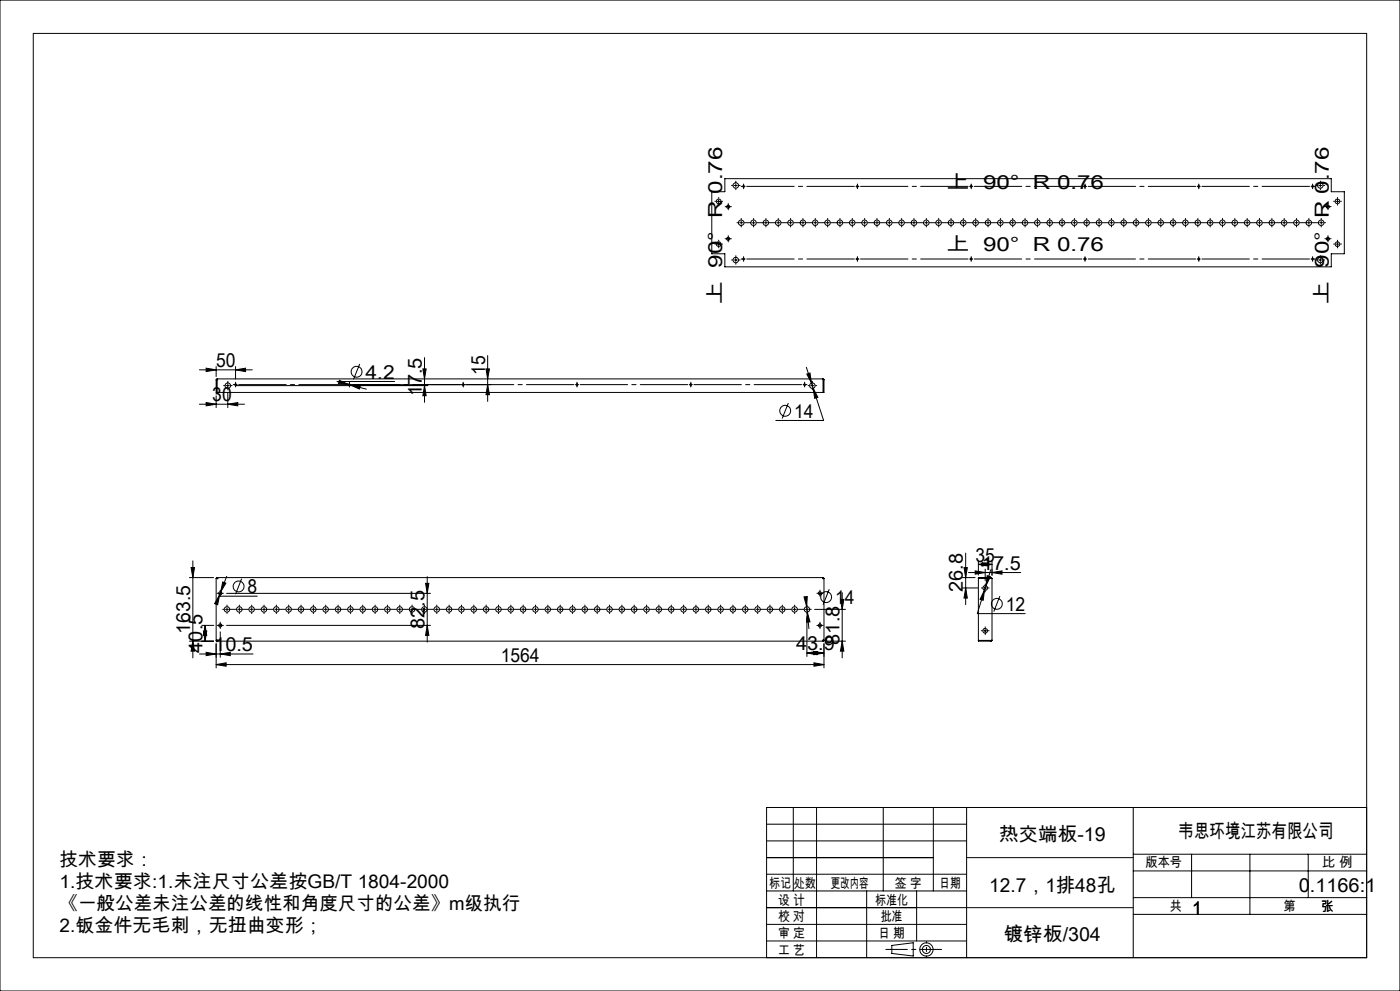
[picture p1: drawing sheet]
<svg xmlns="http://www.w3.org/2000/svg" width="420mm" height="297mm" viewBox="0 0 420 297" stroke-linecap="round" stroke-linejoin="round" font-family="sans-serif">
<g fill="none" stroke="#000" stroke-width=".3">
<path d="M0 0h420v297h-420zM213.5 57.5h4v-4h181.9v4h3.9v18.6h-3.9v3.9h-181.9v-3.9h-4zM215.6 59.9v.9M220.3 55.6h.9M220.7 55.1v1M359.2 55.9h.9M359.6 55.4v.9M395.6 55.6h1M396.1 55.1v1M401.2 59.9v.9M215.1 73.2h1M215.1 60.4h1"/>
<path d="M215.6 72.7v.9M218 71.6h.9M218 61.9h.9M218.5 61.5v.9M218.5 71.1v.9M220.3 77.9h.9M220.7 77.5v.9M225.6 66.8h.9M226.1 66.3v.9M359.2 77.6h.9M359.6 77.2v.9M395.6 77.9h1"/>
<path d="M396.1 77.5v.9M397.9 71.6h1M397.9 61.9h1M398.4 61.5v.9M398.4 71.1v.9M400.8 73.2h.9M400.8 60.4h.9M401.2 72.7v.9M59.8 110.8h15.9M61.8 110.3l3 .5-3 .6zM64.8 118.6v3.6M64.8 109.9v3"/>
<path d="M64.8 113.8v3.8h182.4v-3.8M64.8 113.8h.3M65.1 113.8h.1M65.1 113.8v3.8M65.2 113.6l-.1 .2M65.2 113.6l-.4 .2M65.2 113.6h181.7M67.9 115.6h.9M68.3 115.1v1M68.3 117.9v4.3M70.6 115.6h57.7M70.7 110.8l3-.5v1.1z"/>
<path d="M70.7 109.9v3.7M101.8 114l2.8 1.2-3.1-.2zM104.4 115.3h42.9M104.6 115.2l.5 .2M104.8 114.8v.9M105.1 115.4l3 .2-.3 1zM105.1 115.4l4.8 1.2M107.9 109.1l-1.9 4.6M118.4 114.3h-17.3l3.5 .9M126.9 110.6h.9l-.4 3zM127.4 115.6l.4 3h-.9zM127.4 107.2v13.4"/>
<path d="M145.8 110.6h1l-.5 3zM146.3 115.3l.5 3h-1zM146.3 106.6v13.7M241.9 110.1l1.6 4.7M242 112.1l1-.3 .5 3zM243.2 115.6h1M243.5 114.8l.4 1.6M243.7 115.1v1M243.9 116.4l1.5 2.7-1 .3zM243.9 116.4l3.2 9.6h-14.4M246.9 113.6l.1 .2M246.9 113.6l.3 .2"/>
<path d="M247 113.8h.1M247 113.8v3.8M247 113.8h.2M59.8 121.1h13.5M61.8 120.6l3 .5-3 .5zM68.3 121.1l3-.5v1zM236.5 120.8l-1.9 4.6M56.8 173.1h7.3M57.3 170.1h1l-.4 3zM57.9 168.1v29.1M64.8 173.3l.4 .1M64.8 173.3v18.6"/>
<path d="M64.8 173.3h.3M65.1 173.1l.1 .3M65.1 173.3l.1 .1M65.1 173.1h181.9M65.1 173.1v.2M65.2 173.4h.1M65.6 177.8h.9M65.9 178.3l-.6 3-.9-.4zM65.9 178.3l-.1 .4h11.4M66.1 177.4v.9M66.2 177.4l-.3 .9M66.8 174.4l1 .4-1.6 2.6z"/>
<path d="M68 177.8h61.2M68 172.7l-1.8 4.7M72.5 173.4l-1.8 4.7M127.7 174.8h1l-.5 3zM128.2 172.8v19.6M241.2 178.9l1-.1-.2 3zM245.5 177.8h1M246 177.4v.9M246.9 173.4h.1M247 173.3l-.1 .1M247 173.1l-.1 .3M247 173.1v.2"/>
<path d="M247 173.3h.2M247.2 173.3l-.3 .1M247.2 173.3v18.6M248.8 176.6l-1.9 4.7M252.1 179.6h1.1l-.5 3zM252.7 177.6v19.6M288.7 176.2h4.7M288.7 173.1h3.8M289.2 170.1h1l-.5 3zM289.7 176.2l.5 3h-1zM289.7 165.8v15.4M290.5 171.6h15.7"/>
<path d="M292.6 171.1l3 .5-3 .5zM293.5 169.2l3-.6v1zM293.5 168.1v4.2M293.5 169.2h4.1M293.5 173.3h3.8M294.6 168.6l3 .6-3 .4zM295.1 176.2h.9M295.3 176.9l-.3 3-1-.3zM295.3 176.9l-2.1 7h14.4M295.6 170.6v3.5M295.6 175.8v.9M295.8 175.6l-.5 1.3"/>
<path d="M296.2 172.5l.9 .3-1.3 2.8zM297.2 170.8l-1.4 4.8M297.3 173.3l.3 .1M297.3 173.3v.1M297.3 173.1l.3 .3M297.3 173.1h-3.8v19.1h3.8M297.3 173.1v.2M297.3 173.3h.1M297.6 168.1v4.3M297.6 173.4v18.5M297.6 171.6l3-.5v1zM300 178.6l-1.9 4.7"/>
<path d="M56.8 192.2h7.3M57.9 192.2l.4 3h-1zM59.8 196h16.1M60.5 187.4h3.6M61 189.2h1l-.5 3zM61.5 187.4l.5 3h-1zM61.5 187.4v4.8M61.8 195.5l3 .5-3 .5zM64.8 199.2l3-.6v1.1zM64.8 199.2h182.4M64.8 191.9h.3M64.8 192.9v7.3"/>
<path d="M65.1 192.2h181.9M65.1 191.9v.3M65.2 191.9l-.1 .3M65.2 191.9h-.4M65.2 191.9h-.1M65.2 191.9h.1M65.6 187.4h.9M66.1 196l3-.5v1zM66.1 187v.9M66.1 189.4v7.6M68 187.4h61.2M128.2 187.4l.5 3h-1z"/>
<path d="M237.9 182.6h.9M238.4 182.2v.9M242 181.8v.1M242 181.8l.2 1.6M242.1 195.7l3-.5v1zM242.1 184.9v11.8M242.1 195.7h5.1M242.2 183.4l.8 3-1 .1zM242.2 183.4l.5 5M244.2 198.6l3 .6-3 .5zM244.2 195.2l3 .5-3 .5zM244.4 182.6h9.2"/>
<path d="M245.5 187.4h1M246 187v.9M246.9 191.9l.1 .3M246.9 191.9h.1M246.9 191.9h.3M247 191.9v.3M247 191.9h.2M247.2 192.9v7.3M248 192.2h5.6M252.7 192.2l.5 3h-1.1zM293.5 191.9h3.8M295.1 189.1h.9"/>
<path d="M295.6 188.6v.9M297.3 191.9h.1M297.3 191.9v.3M297.6 191.9h-.3M297.6 191.9l-.3 .3M230 257h50M230 252h60M230 247h60M230 242h180v45h-180zM238 242v25M245 242v45M265 242v25"/>
<path d="M280 242v25M290 242v45M340 242v45M340 256h70M357.5 256v13M375 256v18M392.5 256v13M230 277h60M230 272h60M230 262h60M230 267h60M260 267v20"/>
<path d="M275 267v15M340 274h70M340 269h70M340 261h70M230 282h60M267.5 283.3l6.5-.8v4l-6.5-.8z"/>
<circle cx="220.7" cy="55.6" r=".81"/>
<circle cx="223.1" cy="55.9" r=".25"/>
<circle cx="257.2" cy="55.9" r=".25"/>
<circle cx="291.3" cy="55.9" r=".25"/>
<circle cx="325.5" cy="55.9" r=".25"/>
<circle cx="359.6" cy="55.9" r=".25"/>
<circle cx="393.8" cy="55.9" r=".25"/>
<circle cx="396.1" cy="55.6" r=".81"/>
<circle cx="215.6" cy="73.2" r=".69"/>
<circle cx="215.6" cy="60.4" r=".69"/>
<circle cx="218.5" cy="71.6" r=".47"/>
<circle cx="218.5" cy="62" r=".47"/>
<circle cx="220.7" cy="77.9" r=".82"/>
<circle cx="222.4" cy="66.8" r=".81"/>
<circle cx="223.1" cy="77.6" r=".25"/>
<circle cx="226.1" cy="66.8" r=".81"/>
<circle cx="229.8" cy="66.8" r=".81"/>
<circle cx="233.5" cy="66.8" r=".81"/>
<circle cx="237.2" cy="66.8" r=".81"/>
<circle cx="240.9" cy="66.8" r=".81"/>
<circle cx="244.6" cy="66.8" r=".82"/>
<circle cx="248.3" cy="66.8" r=".82"/>
<circle cx="252" cy="66.8" r=".82"/>
<circle cx="255.7" cy="66.8" r=".82"/>
<circle cx="257.2" cy="77.6" r=".25"/>
<circle cx="259.4" cy="66.8" r=".82"/>
<circle cx="263.1" cy="66.8" r=".82"/>
<circle cx="266.8" cy="66.8" r=".82"/>
<circle cx="270.5" cy="66.8" r=".82"/>
<circle cx="274.2" cy="66.8" r=".82"/>
<circle cx="277.9" cy="66.8" r=".81"/>
<circle cx="281.6" cy="66.8" r=".81"/>
<circle cx="285.3" cy="66.8" r=".81"/>
<circle cx="289" cy="66.8" r=".81"/>
<circle cx="291.3" cy="77.6" r=".25"/>
<circle cx="292.7" cy="66.8" r=".81"/>
<circle cx="296.4" cy="66.8" r=".81"/>
<circle cx="300.1" cy="66.8" r=".81"/>
<circle cx="303.8" cy="66.8" r=".81"/>
<circle cx="307.5" cy="66.8" r=".82"/>
<circle cx="311.2" cy="66.8" r=".82"/>
<circle cx="314.9" cy="66.8" r=".82"/>
<circle cx="318.6" cy="66.8" r=".82"/>
<circle cx="322.3" cy="66.8" r=".82"/>
<circle cx="325.5" cy="77.6" r=".25"/>
<circle cx="326" cy="66.8" r=".82"/>
<circle cx="329.7" cy="66.8" r=".82"/>
<circle cx="333.4" cy="66.8" r=".82"/>
<circle cx="337.1" cy="66.8" r=".82"/>
<circle cx="340.8" cy="66.8" r=".81"/>
<circle cx="344.5" cy="66.8" r=".81"/>
<circle cx="348.2" cy="66.8" r=".81"/>
<circle cx="351.9" cy="66.8" r=".81"/>
<circle cx="355.6" cy="66.8" r=".81"/>
<circle cx="359.3" cy="66.8" r=".81"/>
<circle cx="359.6" cy="77.6" r=".25"/>
<circle cx="363" cy="66.8" r=".81"/>
<circle cx="366.7" cy="66.8" r=".82"/>
<circle cx="370.4" cy="66.8" r=".82"/>
<circle cx="374.1" cy="66.8" r=".82"/>
<circle cx="377.8" cy="66.8" r=".82"/>
<circle cx="381.5" cy="66.8" r=".82"/>
<circle cx="385.2" cy="66.8" r=".82"/>
<circle cx="388.9" cy="66.8" r=".82"/>
<circle cx="392.6" cy="66.8" r=".82"/>
<circle cx="393.8" cy="77.6" r=".25"/>
<circle cx="396.1" cy="77.9" r=".82"/>
<circle cx="396.4" cy="66.8" r=".82"/>
<circle cx="398.4" cy="71.6" r=".47"/>
<circle cx="398.4" cy="62" r=".47"/>
<circle cx="401.2" cy="60.4" r=".71"/>
<circle cx="401.2" cy="73.2" r=".71"/>
<circle cx="68.3" cy="115.6" r=".82"/>
<circle cx="70.7" cy="115.3" r=".25"/>
<circle cx="104.8" cy="115.3" r=".25"/>
<circle cx="107" cy="111.4" r="1.64"/>
<circle cx="139" cy="115.3" r=".25"/>
<circle cx="173.1" cy="115.3" r=".25"/>
<circle cx="207.2" cy="115.3" r=".25"/>
<circle cx="241.4" cy="115.3" r=".25"/>
<circle cx="243.7" cy="115.6" r=".82"/>
<circle cx="235.6" cy="123.1" r="1.64"/>
<circle cx="66.1" cy="177.8" r=".47"/>
<circle cx="71.6" cy="175.8" r="1.62"/>
<circle cx="246" cy="177.8" r=".47"/>
<circle cx="247.8" cy="178.9" r="1.64"/>
<circle cx="295.6" cy="176.2" r=".7"/>
<circle cx="66.1" cy="187.4" r=".47"/>
<circle cx="68.1" cy="182.6" r=".81"/>
<circle cx="71.8" cy="182.6" r=".81"/>
<circle cx="75.5" cy="182.6" r=".82"/>
<circle cx="79.2" cy="182.6" r=".82"/>
<circle cx="82.9" cy="182.6" r=".82"/>
<circle cx="86.6" cy="182.6" r=".82"/>
<circle cx="90.3" cy="182.6" r=".82"/>
<circle cx="94" cy="182.6" r=".82"/>
<circle cx="97.7" cy="182.6" r=".82"/>
<circle cx="101.4" cy="182.6" r=".82"/>
<circle cx="105.1" cy="182.6" r=".82"/>
<circle cx="108.8" cy="182.6" r=".81"/>
<circle cx="112.5" cy="182.6" r=".81"/>
<circle cx="116.2" cy="182.6" r=".81"/>
<circle cx="119.9" cy="182.6" r=".81"/>
<circle cx="123.6" cy="182.6" r=".81"/>
<circle cx="127.3" cy="182.6" r=".81"/>
<circle cx="131" cy="182.6" r=".81"/>
<circle cx="134.7" cy="182.6" r=".81"/>
<circle cx="138.4" cy="182.6" r=".82"/>
<circle cx="142.1" cy="182.6" r=".82"/>
<circle cx="145.8" cy="182.6" r=".82"/>
<circle cx="149.5" cy="182.6" r=".82"/>
<circle cx="153.2" cy="182.6" r=".82"/>
<circle cx="156.9" cy="182.6" r=".82"/>
<circle cx="160.6" cy="182.6" r=".82"/>
<circle cx="164.3" cy="182.6" r=".82"/>
<circle cx="168.1" cy="182.6" r=".82"/>
<circle cx="171.7" cy="182.6" r=".81"/>
<circle cx="175.4" cy="182.6" r=".81"/>
<circle cx="179.1" cy="182.6" r=".81"/>
<circle cx="182.8" cy="182.6" r=".81"/>
<circle cx="186.5" cy="182.6" r=".81"/>
<circle cx="190.3" cy="182.6" r=".81"/>
<circle cx="194" cy="182.6" r=".81"/>
<circle cx="197.7" cy="182.6" r=".82"/>
<circle cx="201.4" cy="182.6" r=".82"/>
<circle cx="205.1" cy="182.6" r=".82"/>
<circle cx="208.8" cy="182.6" r=".82"/>
<circle cx="212.5" cy="182.6" r=".82"/>
<circle cx="216.2" cy="182.6" r=".82"/>
<circle cx="219.9" cy="182.6" r=".82"/>
<circle cx="223.6" cy="182.6" r=".82"/>
<circle cx="227.3" cy="182.6" r=".82"/>
<circle cx="231" cy="182.6" r=".82"/>
<circle cx="234.7" cy="182.6" r=".81"/>
<circle cx="238.4" cy="182.6" r=".81"/>
<circle cx="242.1" cy="182.6" r=".81"/>
<circle cx="246" cy="187.4" r=".47"/>
<circle cx="295.5" cy="189" r=".71"/>
<circle cx="299.1" cy="181" r="1.62"/>
<circle cx="277.9" cy="284.6" r="2"/>
<circle cx="277.9" cy="284.6" r="1.22"/>
</g>
<g fill="none" stroke="#000" stroke-width=".3" stroke-dasharray="30.5 1.3 1.3 1.3">
<path d="M215.6 59.4v-.2M219.8 55.6h-.3M220.8 54.6v-.3M220.8 56.5v.4M221.7 55.6h.3M222.6 55.9h-.2M223.1 55.9v-.5M223.1 55.9h-.5M223.1 55.9v.4M223.1 55.9h.4M223.1 55.4v-.3M223.1 56.3v.3"/>
<path d="M257.2 55.9v-.5M257.2 55.9h-.4M257.2 55.9v.4M257.2 55.9h.5M257.2 55.4v-.3M257.2 56.3v.3M291.4 55.9v-.5M291.4 55.9h-.5M291.4 55.9v.4M291.4 55.9h.4M291.4 55.4v-.3M291.4 56.3v.3"/>
<path d="M325.5 55.9v-.5M325.5 55.9h-.5M325.5 55.9v.4M325.5 55.9h.5M325.5 55.4v-.3M325.5 56.3v.3M359.6 55.4v-.3M359.6 56.3v.3M393.8 55.9v-.5M393.8 55.9h-.5M393.8 55.9v.4M393.8 55.9h.5"/>
<path d="M393.8 55.4v-.3M393.8 56.3v.3M394.3 55.9h.2M395.2 55.6h-.4M396.1 54.6v-.3M396.1 56.5v.4M397.1 55.6h.3M401.3 59.4v-.2M214.7 73.1h-.3M214.7 60.3h-.3M215.6 72.2v-.2M215.6 74.1v.2"/>
<path d="M215.6 61.3v.2M216.5 73.1h.3M216.5 60.3h.3M218 71.6h-.5M218 61.9h-.5M218.5 71.1v-.5M218.5 72v.5M218.5 61.5v-.5M218.5 62.4v.5M218.9 71.6h.5M218.9 61.9h.5M219.8 77.9h-.3"/>
<path d="M220.8 77v-.4M220.8 78.8v.4M221.4 66.7h-.3M221.7 77.9h.3M222.4 66.7v-.4M222.4 66.7h-.5M222.4 66.7v.5M222.4 66.7h.4M222.4 65.8v-.3M222.4 67.7v.3M222.6 77.6h-.2M223.1 77.6v-.4"/>
<path d="M223.1 77.6h-.5M223.1 77.6v.5M223.1 77.6h.4M223.1 77.2v-.3M223.1 78.1v.2M223.3 66.7h1.8M226.1 65.8v-.3M226.1 67.7v.3M227 66.7h1.8M229.8 66.7v-.4M229.8 66.7h-.5M229.8 66.7v.5"/>
<path d="M229.8 66.7h.4M229.8 65.8v-.3M229.8 67.7v.3M230.7 66.7h1.8M233.5 66.7v-.4M233.5 66.7h-.5M233.5 66.7v.5M233.5 66.7h.4M233.5 65.8v-.3M233.5 67.7v.3M234.4 66.7h1.8M237.2 66.7v-.4"/>
<path d="M237.2 66.7h-.5M237.2 66.7v.5M237.2 66.7h.4M237.2 65.8v-.3M237.2 67.7v.3M238.1 66.7h1.8M240.9 66.7v-.4M240.9 66.7h-.5M240.9 66.7v.5M240.9 66.7h.4M240.9 65.8v-.3M240.9 67.7v.3"/>
<path d="M241.8 66.7h1.9M244.6 66.7v-.4M244.6 66.7h-.5M244.6 66.7v.5M244.6 66.7h.5M244.6 65.8v-.3M244.6 67.7v.3M245.5 66.7h1.9M248.3 66.7v-.4M248.3 66.7h-.5M248.3 66.7v.5M248.3 66.7h.5"/>
<path d="M248.3 65.8v-.3M248.3 67.7v.3M249.2 66.7h1.9M252 66.7v-.4M252 66.7h-.5M252 66.7v.5M252 66.7h.5M252 65.8v-.3M252 67.7v.3M252.9 66.7h1.9M255.7 66.7v-.4M255.7 66.7h-.5"/>
<path d="M255.7 66.7v.5M255.7 66.7h.5M255.7 65.8v-.3M255.7 67.7v.3M256.6 66.7h1.9M257.2 77.6v-.4M257.2 77.6h-.4M257.2 77.6v.5M257.2 77.6h.5M257.2 77.2v-.3M257.2 78.1v.2M259.4 66.7v-.4"/>
<path d="M259.4 66.7h-.5M259.4 66.7v.5M259.4 66.7h.5M259.4 65.8v-.3M259.4 67.7v.3M260.3 66.7h1.9M263.1 66.7v-.4M263.1 66.7h-.5M263.1 66.7v.5M263.1 66.7h.5M263.1 65.8v-.3M263.1 67.7v.3"/>
<path d="M264 66.7h1.9M266.8 66.7v-.4M266.8 66.7h-.5M266.8 66.7v.5M266.8 66.7h.5M266.8 65.8v-.3M266.8 67.7v.3M267.7 66.7h1.9M270.5 66.7v-.4M270.5 66.7h-.5M270.5 66.7v.5M270.5 66.7h.5"/>
<path d="M270.5 65.8v-.3M270.5 67.7v.3M271.4 66.7h1.9M274.2 66.7v-.4M274.2 66.7h-.5M274.2 66.7v.5M274.2 66.7h.5M274.2 65.8v-.3M274.2 67.7v.3M275.1 66.7h1.9M277.9 66.7v-.4M277.9 66.7h-.5"/>
<path d="M277.9 66.7v.5M277.9 66.7h.5M277.9 65.8v-.3M277.9 67.7v.3M278.8 66.7h1.9M281.6 66.7v-.4M281.6 66.7h-.5M281.6 66.7v.5M281.6 66.7h.5M281.6 65.8v-.3M281.6 67.7v.3M282.5 66.7h1.9"/>
<path d="M285.3 66.7v-.4M285.3 66.7h-.5M285.3 66.7v.5M285.3 66.7h.5M285.3 65.8v-.3M285.3 67.7v.3M286.2 66.7h1.9M289 66.7v-.4M289 66.7h-.5M289 66.7v.5M289 66.7h.5M289 65.8v-.3"/>
<path d="M289 67.7v.3M289.9 66.7h1.9M291.4 77.6v-.4M291.4 77.6h-.5M291.4 77.6v.5M291.4 77.6h.4M291.4 77.2v-.3M291.4 78.1v.2M292.7 66.7v-.4M292.7 66.7h-.5M292.7 66.7v.5M292.7 66.7h.5"/>
<path d="M292.7 65.8v-.3M292.7 67.7v.3M293.6 66.7h1.9M296.4 66.7v-.4M296.4 66.7h-.5M296.4 66.7v.5M296.4 66.7h.5M296.4 65.8v-.3M296.4 67.7v.3M297.3 66.7h1.9M300.1 66.7v-.4M300.1 66.7h-.5"/>
<path d="M300.1 66.7v.5M300.1 66.7h.5M300.1 65.8v-.3M300.1 67.7v.3M301 66.7h1.9M303.8 66.7v-.4M303.8 66.7h-.4M303.8 66.7v.5M303.8 66.7h.5M303.8 65.8v-.3M303.8 67.7v.3M304.8 66.7h1.8"/>
<path d="M307.5 66.7v-.4M307.5 66.7h-.4M307.5 66.7v.5M307.5 66.7h.5M307.5 65.8v-.3M307.5 67.7v.3M308.5 66.7h1.8M311.2 66.7v-.4M311.2 66.7h-.4M311.2 66.7v.5M311.2 66.7h.5M311.2 65.8v-.3"/>
<path d="M311.2 67.7v.3M312.2 66.7h1.8M314.9 66.7v-.4M314.9 66.7h-.4M314.9 66.7v.5M314.9 66.7h.5M314.9 65.8v-.3M314.9 67.7v.3M315.9 66.7h1.8M318.6 66.7v-.4M318.6 66.7h-.4M318.6 66.7v.5"/>
<path d="M318.6 66.7h.5M318.6 65.8v-.3M318.6 67.7v.3M319.6 66.7h1.8M322.3 66.7v-.4M322.3 66.7h-.4M322.3 66.7v.5M322.3 66.7h.5M322.3 65.8v-.3M322.3 67.7v.3M323.3 66.7h1.8M325.5 77.6v-.4"/>
<path d="M325.5 77.6h-.5M325.5 77.6v.5M325.5 77.6h.5M325.5 77.2v-.3M325.5 78.1v.2M326 66.7v-.4M326 66.7h-.4M326 66.7v.5M326 66.7h.5M326 65.8v-.3M326 67.7v.3M327 66.7h1.8"/>
<path d="M329.7 66.7v-.4M329.7 66.7h-.4M329.7 66.7v.5M329.7 66.7h.5M329.7 65.8v-.3M329.7 67.7v.3M330.7 66.7h1.8M333.4 66.7v-.4M333.4 66.7h-.4M333.4 66.7v.5M333.4 66.7h.5M333.4 65.8v-.3"/>
<path d="M333.4 67.7v.3M334.4 66.7h1.8M337.1 66.7v-.4M337.1 66.7h-.4M337.1 66.7v.5M337.1 66.7h.5M337.1 65.8v-.3M337.1 67.7v.3M338.1 66.7h1.8M340.8 66.7v-.4M340.8 66.7h-.4M340.8 66.7v.5"/>
<path d="M340.8 66.7h.5M340.8 65.8v-.3M340.8 67.7v.3M341.8 66.7h1.8M344.5 66.7v-.4M344.5 66.7h-.4M344.5 66.7v.5M344.5 66.7h.5M344.5 65.8v-.3M344.5 67.7v.3M345.5 66.7h1.8M348.2 66.7v-.4"/>
<path d="M348.2 66.7h-.4M348.2 66.7v.5M348.2 66.7h.5M348.2 65.8v-.3M348.2 67.7v.3M349.2 66.7h1.8M351.9 66.7v-.4M351.9 66.7h-.4M351.9 66.7v.5M351.9 66.7h.5M351.9 65.8v-.3M351.9 67.7v.3"/>
<path d="M352.9 66.7h1.8M355.6 66.7v-.4M355.6 66.7h-.4M355.6 66.7v.5M355.6 66.7h.5M355.6 65.8v-.3M355.6 67.7v.3M356.6 66.7h1.8M359.3 66.7v-.4M359.3 66.7h-.4M359.3 66.7v.5M359.3 66.7h.5"/>
<path d="M359.3 65.8v-.3M359.3 67.7v.3M359.6 77.2v-.3M359.6 78.1v.2M360.3 66.7h1.8M363 66.7v-.4M363 66.7h-.4M363 66.7v.5M363 66.7h.5M363 65.8v-.3M363 67.7v.3M364 66.7h1.8"/>
<path d="M366.8 66.7v-.4M366.8 66.7h-.5M366.8 66.7v.5M366.8 66.7h.4M366.8 65.8v-.3M366.8 67.7v.3M367.7 66.7h1.8M370.5 66.7v-.4M370.5 66.7h-.5M370.5 66.7v.5M370.5 66.7h.4M370.5 65.8v-.3"/>
<path d="M370.5 67.7v.3M371.4 66.7h1.8M374.2 66.7v-.4M374.2 66.7h-.5M374.2 66.7v.5M374.2 66.7h.4M374.2 65.8v-.3M374.2 67.7v.3M375.1 66.7h1.8M377.9 66.7v-.4M377.9 66.7h-.5M377.9 66.7v.5"/>
<path d="M377.9 66.7h.4M377.9 65.8v-.3M377.9 67.7v.3M378.8 66.7h1.8M381.6 66.7v-.4M381.6 66.7h-.5M381.6 66.7v.5M381.6 66.7h.4M381.6 65.8v-.3M381.6 67.7v.3M382.5 66.7h1.8M385.3 66.7v-.4"/>
<path d="M385.3 66.7h-.5M385.3 66.7v.5M385.3 66.7h.4M385.3 65.8v-.3M385.3 67.7v.3M386.2 66.7h1.8M389 66.7v-.4M389 66.7h-.5M389 66.7v.5M389 66.7h.4M389 65.8v-.3M389 67.7v.3"/>
<path d="M389.9 66.7h1.8M392.7 66.7v-.4M392.7 66.7h-.5M392.7 66.7v.5M392.7 66.7h.4M392.7 65.8v-.3M392.7 67.7v.3M393.6 66.7h1.8M393.8 77.6v-.4M393.8 77.6h-.5M393.8 77.6v.5M393.8 77.6h.5"/>
<path d="M393.8 77.2v-.3M393.8 78.1v.2M394.3 77.6h.2M395.2 77.9h-.4M396.1 77v-.4M396.1 78.8v.4M396.4 66.7v-.4M396.4 66.7h-.5M396.4 66.7v.5M396.4 66.7h.4M396.4 65.8v-.3M396.4 67.7v.3"/>
<path d="M397.1 77.9h.3M397.3 66.7h.4M397.9 71.6h-.4M397.9 61.9h-.4M398.4 71.1v-.5M398.4 72v.5M398.4 61.5v-.5M398.4 62.4v.5M398.9 71.6h.4M398.9 61.9h.4M400.3 73.1h-.2M400.3 60.3h-.2"/>
<path d="M401.3 72.2v-.2M401.3 74.1v.2M401.3 61.3v.2M402.2 73.1h.2M402.2 60.3h.2M67.4 115.6h-.3M68.4 114.6v-.3M68.4 116.5v.3M69.3 115.6h.3M70.2 115.3h-.2M70.7 115.3v-.5M70.7 115.3h-.5"/>
<path d="M70.7 115.3v.4M70.7 115.3h.5M70.7 114.8v-.2M70.7 115.7v.3M104.8 114.8v-.2M104.8 115.7v.3M139 115.3v-.5M139 115.3h-.5M139 115.3v.4M139 115.3h.4M139 114.8v-.2M139 115.7v.3"/>
<path d="M173.1 115.3v-.5M173.1 115.3h-.5M173.1 115.3v.4M173.1 115.3h.5M173.1 114.8v-.2M173.1 115.7v.3M207.2 115.3v-.5M207.2 115.3h-.4M207.2 115.3v.4M207.2 115.3h.5M207.2 114.8v-.2M207.2 115.7v.3"/>
<path d="M241.4 115.3v-.5M241.4 115.3h-.5M241.4 115.3v.4M241.4 115.3h.5M241.4 114.8v-.2M241.4 115.7v.3M241.9 115.3h.2M242.8 115.6h-.4M243.7 114.6v-.3M243.7 116.5v.3M244.7 115.6h.3M65.6 177.8h-.5"/>
<path d="M66.1 177.3v-.4M66.1 178.3v.4M66.5 177.8h.5M245.5 177.8h-.4M246 177.3v-.4M246 178.3v.4M246.5 177.8h.4M294.6 176.2h-.2M295.6 175.3v-.3M295.6 177.1v.3M296.5 176.2h.2M65.6 187.4h-.5"/>
<path d="M66.1 187v-.5M66.1 187.9v.5M66.5 187.4h.5M67.2 182.6h-.4M68.1 182.6v-.5M68.1 182.6h-.5M68.1 182.6v.5M68.1 182.6h.5M68.1 181.7v-.4M68.1 183.5v.4M69 182.6h1.9M71.8 182.6v-.5"/>
<path d="M71.8 182.6h-.5M71.8 182.6v.5M71.8 182.6h.5M71.8 181.7v-.4M71.8 183.5v.4M72.7 182.6h1.9M75.5 182.6v-.5M75.5 182.6h-.5M75.5 182.6v.5M75.5 182.6h.5M75.5 181.7v-.4M75.5 183.5v.4"/>
<path d="M76.4 182.6h1.9M79.2 182.6v-.5M79.2 182.6h-.5M79.2 182.6v.5M79.2 182.6h.5M79.2 181.7v-.4M79.2 183.5v.4M80.1 182.6h1.9M82.9 182.6v-.5M82.9 182.6h-.5M82.9 182.6v.5M82.9 182.6h.5"/>
<path d="M82.9 181.7v-.4M82.9 183.5v.4M83.8 182.6h1.9M86.6 182.6v-.5M86.6 182.6h-.5M86.6 182.6v.5M86.6 182.6h.5M86.6 181.7v-.4M86.6 183.5v.4M87.5 182.6h1.9M90.3 182.6v-.5M90.3 182.6h-.4"/>
<path d="M90.3 182.6v.5M90.3 182.6h.5M90.3 181.7v-.4M90.3 183.5v.4M91.2 182.6h1.9M94 182.6v-.5M94 182.6h-.4M94 182.6v.5M94 182.6h.5M94 181.7v-.4M94 183.5v.4M95 182.6h1.8"/>
<path d="M97.7 182.6v-.5M97.7 182.6h-.4M97.7 182.6v.5M97.7 182.6h.5M97.7 181.7v-.4M97.7 183.5v.4M98.7 182.6h1.8M101.4 182.6v-.5M101.4 182.6h-.4M101.4 182.6v.5M101.4 182.6h.5M101.4 181.7v-.4"/>
<path d="M101.4 183.5v.4M102.4 182.6h1.8M105.1 182.6v-.5M105.1 182.6h-.4M105.1 182.6v.5M105.1 182.6h.5M105.1 181.7v-.4M105.1 183.5v.4M106.1 182.6h1.8M108.8 182.6v-.5M108.8 182.6h-.4M108.8 182.6v.5"/>
<path d="M108.8 182.6h.5M108.8 181.7v-.4M108.8 183.5v.4M109.8 182.6h1.8M112.5 182.6v-.5M112.5 182.6h-.4M112.5 182.6v.5M112.5 182.6h.5M112.5 181.7v-.4M112.5 183.5v.4M113.5 182.6h1.8M116.2 182.6v-.5"/>
<path d="M116.2 182.6h-.4M116.2 182.6v.5M116.2 182.6h.5M116.2 181.7v-.4M116.2 183.5v.4M117.2 182.6h1.8M119.9 182.6v-.5M119.9 182.6h-.4M119.9 182.6v.5M119.9 182.6h.5M119.9 181.7v-.4M119.9 183.5v.4"/>
<path d="M120.9 182.6h1.8M123.6 182.6v-.5M123.6 182.6h-.4M123.6 182.6v.5M123.6 182.6h.5M123.6 181.7v-.4M123.6 183.5v.4M124.6 182.6h1.8M127.3 182.6v-.5M127.3 182.6h-.4M127.3 182.6v.5M127.3 182.6h.5"/>
<path d="M127.3 181.7v-.4M127.3 183.5v.4M128.3 182.6h1.8M131 182.6v-.5M131 182.6h-.4M131 182.6v.5M131 182.6h.5M131 181.7v-.4M131 183.5v.4M132 182.6h1.8M134.7 182.6v-.5M134.7 182.6h-.4"/>
<path d="M134.7 182.6v.5M134.7 182.6h.5M134.7 181.7v-.4M134.7 183.5v.4M135.7 182.6h1.8M138.4 182.6v-.5M138.4 182.6h-.4M138.4 182.6v.5M138.4 182.6h.5M138.4 181.7v-.4M138.4 183.5v.4M139.4 182.6h1.8"/>
<path d="M142.1 182.6v-.5M142.1 182.6h-.4M142.1 182.6v.5M142.1 182.6h.5M142.1 181.7v-.4M142.1 183.5v.4M143.1 182.6h1.8M145.8 182.6v-.5M145.8 182.6h-.4M145.8 182.6v.5M145.8 182.6h.5M145.8 181.7v-.4"/>
<path d="M145.8 183.5v.4M146.8 182.6h1.8M149.5 182.6v-.5M149.5 182.6h-.4M149.5 182.6v.5M149.5 182.6h.5M149.5 181.7v-.4M149.5 183.5v.4M150.5 182.6h1.8M153.3 182.6v-.5M153.3 182.6h-.5M153.3 182.6v.5"/>
<path d="M153.3 182.6h.4M153.3 181.7v-.4M153.3 183.5v.4M154.2 182.6h1.8M157 182.6v-.5M157 182.6h-.5M157 182.6v.5M157 182.6h.4M157 181.7v-.4M157 183.5v.4M157.9 182.6h1.8M160.7 182.6v-.5"/>
<path d="M160.7 182.6h-.5M160.7 182.6v.5M160.7 182.6h.4M160.7 181.7v-.4M160.7 183.5v.4M161.6 182.6h1.8M164.4 182.6v-.5M164.4 182.6h-.5M164.4 182.6v.5M164.4 182.6h.4M164.4 181.7v-.4M164.4 183.5v.4"/>
<path d="M165.3 182.6h1.8M168.1 182.6v-.5M168.1 182.6h-.5M168.1 182.6v.5M168.1 182.6h.4M168.1 181.7v-.4M168.1 183.5v.4M169 182.6h1.8M171.8 182.6v-.5M171.8 182.6h-.5M171.8 182.6v.5M171.8 182.6h.4"/>
<path d="M171.8 181.7v-.4M171.8 183.5v.4M172.7 182.6h1.8M175.5 182.6v-.5M175.5 182.6h-.5M175.5 182.6v.5M175.5 182.6h.4M175.5 181.7v-.4M175.5 183.5v.4M176.4 182.6h1.8M179.2 182.6v-.5M179.2 182.6h-.5"/>
<path d="M179.2 182.6v.5M179.2 182.6h.4M179.2 181.7v-.4M179.2 183.5v.4M180.1 182.6h1.8M182.9 182.6v-.5M182.9 182.6h-.5M182.9 182.6v.5M182.9 182.6h.4M182.9 181.7v-.4M182.9 183.5v.4M183.8 182.6h1.8"/>
<path d="M186.6 182.6v-.5M186.6 182.6h-.5M186.6 182.6v.5M186.6 182.6h.4M186.6 181.7v-.4M186.6 183.5v.4M187.5 182.6h1.8M190.3 182.6v-.5M190.3 182.6h-.5M190.3 182.6v.5M190.3 182.6h.4M190.3 181.7v-.4"/>
<path d="M190.3 183.5v.4M191.2 182.6h1.8M194 182.6v-.5M194 182.6h-.5M194 182.6v.5M194 182.6h.4M194 181.7v-.4M194 183.5v.4M194.9 182.6h1.8M197.7 182.6v-.5M197.7 182.6h-.5M197.7 182.6v.5"/>
<path d="M197.7 182.6h.4M197.7 181.7v-.4M197.7 183.5v.4M198.6 182.6h1.8M201.4 182.6v-.5M201.4 182.6h-.5M201.4 182.6v.5M201.4 182.6h.4M201.4 181.7v-.4M201.4 183.5v.4M202.3 182.6h1.8M205.1 182.6v-.5"/>
<path d="M205.1 182.6h-.5M205.1 182.6v.5M205.1 182.6h.4M205.1 181.7v-.4M205.1 183.5v.4M206 182.6h1.8M208.8 182.6v-.5M208.8 182.6h-.5M208.8 182.6v.5M208.8 182.6h.4M208.8 181.7v-.4M208.8 183.5v.4"/>
<path d="M209.7 182.6h1.9M212.5 182.6v-.5M212.5 182.6h-.5M212.5 182.6v.5M212.5 182.6h.5M212.5 181.7v-.4M212.5 183.5v.4M213.4 182.6h1.9M216.2 182.6v-.5M216.2 182.6h-.5M216.2 182.6v.5M216.2 182.6h.5"/>
<path d="M216.2 181.7v-.4M216.2 183.5v.4M217.1 182.6h1.9M219.9 182.6v-.5M219.9 182.6h-.5M219.9 182.6v.5M219.9 182.6h.5M219.9 181.7v-.4M219.9 183.5v.4M220.8 182.6h1.9M223.6 182.6v-.5M223.6 182.6h-.5"/>
<path d="M223.6 182.6v.5M223.6 182.6h.5M223.6 181.7v-.4M223.6 183.5v.4M224.5 182.6h1.9M227.3 182.6v-.5M227.3 182.6h-.5M227.3 182.6v.5M227.3 182.6h.5M227.3 181.7v-.4M227.3 183.5v.4M228.2 182.6h1.9"/>
<path d="M231 182.6v-.5M231 182.6h-.5M231 182.6v.5M231 182.6h.5M231 181.7v-.4M231 183.5v.4M231.9 182.6h1.9M234.7 182.6v-.5M234.7 182.6h-.5M234.7 182.6v.5M234.7 182.6h.5M234.7 181.7v-.4"/>
<path d="M234.7 183.5v.4M235.6 182.6h1.9M238.4 181.7v-.4M238.4 183.5v.4M239.3 182.6h1.9M242.1 182.6v-.5M242.1 182.6h-.5M242.1 182.6v.5M242.1 182.6h.5M242.1 181.7v-.4M242.1 183.5v.4M243 182.6h.4"/>
<path d="M245.5 187.4h-.4M246 187v-.5M246 187.9v.5M246.5 187.4h.4M294.6 189h-.2M295.6 188.1v-.2M295.6 190v.2M296.5 189h.2"/>
</g>
<g fill="none" stroke="#000" stroke-width=".3" stroke-dasharray="30.5 1.3 1.3 1.3" stroke-dashoffset="16.2">
<path d="M224 55.9h32.3M258.2 55.9h32.2M292.3 55.9h32.3M326.4 55.9h32.3M360.6 55.9h32.3M224 77.6h32.3M258.2 77.6h32.2M292.3 77.6h32.3M326.4 77.6h32.3M360.6 77.6h32.3M71.6 115.3h32.3M105.8 115.3h32.2"/>
<path d="M139.9 115.3h32.3M174 115.3h32.3M208.2 115.3h32.3"/>
</g>
<path d="M265.8 284.5h16.7" fill="none" stroke="#000" stroke-width=".3" stroke-dasharray="30.5 1.3 1.3 1.3" stroke-dashoffset="24"/>
<path d="M277.9 282.2v4.7" fill="none" stroke="#000" stroke-width=".3" stroke-dasharray="30.5 1.3 1.3 1.3" stroke-dashoffset="30"/>
<path d="M10 10h400v277h-400zM290 257h50M290 272h50" fill="none" stroke="#0a0605" stroke-width=".3"/>
<g fill="#000">
<path d="M289.2 170.1h1l-.5 3zM289.7 176.2l.5 3h-1z"/>
<path d="M293.5 169.2l3-.6v1zM294.6 168.6l3 .6-3 .4z"/>
<path d="M57.9 192.2l.4 3h-1zM57.3 170.1h1l-.4 3zM252.7 192.2l.5 3h-1.1zM252.1 179.6h1.1l-.5 3zM128.2 187.4l.5 3h-1zM127.7 174.8h1l-.5 3zM61 189.2h1l-.5 3zM61.5 187.4l.5 3h-1zM146.3 115.3l.5 3h-1zM145.8 110.6h1l-.5 3zM127.4 115.6l.4 3h-.9zM126.9 110.6h.9l-.4 3z"/>
<path d="M242.1 195.7l3-.5v1zM244.2 195.2l3 .5-3 .5zM242.2 183.4l-.2 3.1 1-.1zM241.2 178.9l.8 2.9 .2-3zM61.8 195.5l3 .5-3 .5zM66.1 196l3-.5v1zM66.8 174.4l-.6 3 1.6-2.6zM65.9 178.3l-1.5 2.6 .9 .4zM292.6 171.1l3 .5-3 .5zM297.6 171.6l3-.5v1zM296.2 172.5l-.4 3.1 1.3-2.8zM295.3 176.9l-1.3 2.7 1 .3zM61.8 110.3l3 .5-3 .6zM70.7 110.8l3-.5v1.1zM242 112.1l1.5 2.7-.5-3zM243.9 116.4l.5 3 1-.3zM105.1 115.4l2.7 1.2 .3-1zM101.8 114l-.3 1 3.1 .2z"/>
<path d="M244.2 198.6l3 .6-3 .5zM64.8 199.2l3-.6v1.1zM68.3 121.1l3-.5v1zM61.8 120.6l3 .5-3 .5z"/>
</g>
<g font-size="5.8">
<text x="283.7" y="56.6">上 90° R 0.76</text>
<text x="283.7" y="75.3">上 90° R 0.76</text>
<text x="216.7" y="91.5" transform="rotate(-90 216.7 91.5)">上 90° R 0.76</text>
<text x="398.7" y="91.5" transform="rotate(-90 398.7 91.5)">上 90° R 0.76</text>
<text x="64.9" y="110">50</text>
<text x="109.7" y="113.5">4.2</text>
<text x="145.5" y="112.4" transform="rotate(-90 145.5 112.4)">15</text>
<text x="126.5" y="118.8" transform="rotate(-90 126.5 118.8)">17.5</text>
<text x="63.7" y="120.3">30</text>
<text x="238.3" y="125.2">14</text>
<text x="292.7" y="168.3">35</text>
<text x="294.6" y="170.7">17.5</text>
<text x="74.3" y="177.8">8</text>
<text x="288.9" y="177.4" transform="rotate(-90 288.9 177.4)">26.8</text>
<text x="250.5" y="181">14</text>
<text x="301.8" y="183.1">12</text>
<text x="57" y="189.9" transform="rotate(-90 57 189.9)">163.5</text>
<text x="127.4" y="188.4" transform="rotate(-90 127.4 188.4)">82.5</text>
<text x="60.7" y="195.6" transform="rotate(-90 60.7 195.6)">40.5</text>
<text x="64.3" y="195.2">10.5</text>
<text x="238.8" y="194.9">43.9</text>
<text x="251.8" y="193.2" transform="rotate(-90 251.8 193.2)">81.8</text>
<text x="150.2" y="198.3">1564</text>
<text x="353.6" y="251.1">韦思环境江苏有限公司</text>
<text x="299.7" y="252.1">热交端板-19</text>
<text x="296.8" y="267.2">12.7，1排48孔</text>
<text x="389.6" y="267.2">0.1166:1</text>
<text x="357.6" y="274.2">1</text>
<text x="301.2" y="282.1">镀锌板/304</text>
</g>
<g font-size="5.6">
<text x="17.9" y="259.4">技术要求：</text>
<text x="17.9" y="266.1">1.技术要求:1.未注尺寸公差按GB/T 1804-2000</text>
<text x="17.9" y="272.7">《一般公差未注公差的线性和角度尺寸的公差》m级执行</text>
<text x="17.9" y="279.4">2.钣金件无毛刺，无扭曲变形；</text>
</g>
<g font-size="4.1">
<text x="343.7" y="259.9">版本号</text>
<text x="396.6" y="259.9">比 例</text>
<text x="230.9" y="266.1">标记</text>
<text x="238.3" y="266.1">处数</text>
<text x="249.2" y="266.1">更改内容</text>
<text x="268.4" y="266.2">签 字</text>
<text x="281.7" y="266.2">日期</text>
<text x="233.4" y="271.2">设 计</text>
<text x="262.6" y="271.2">标准化</text>
<text x="351" y="272.9">共</text>
<text x="385" y="272.9">第</text>
<text x="396.5" y="272.9">张</text>
<text x="233.4" y="276.1">校 对</text>
<text x="233.4" y="281.2">审 定</text>
<text x="263.4" y="281.2">日 期</text>
<text x="264.2" y="276.1">批准</text>
<text x="233.4" y="286.2">工 艺</text>
</g>
</svg>
